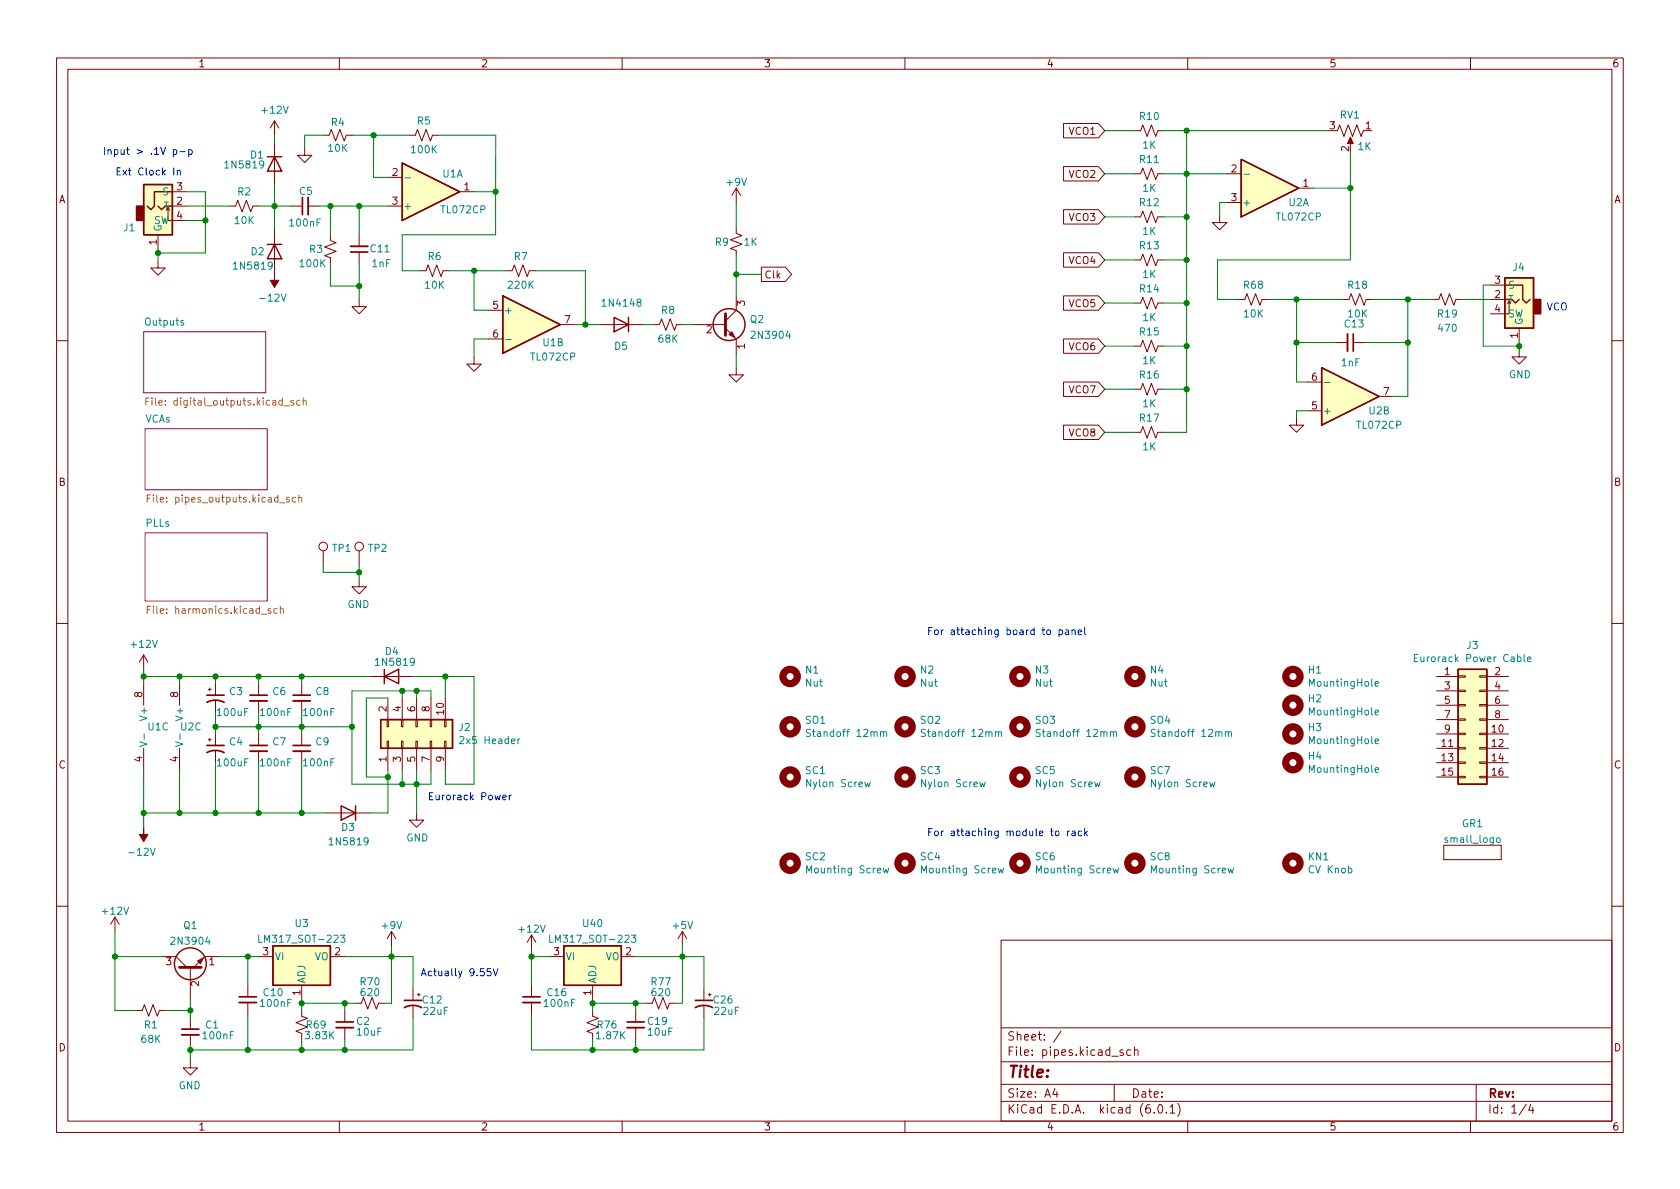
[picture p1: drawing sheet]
<svg xmlns="http://www.w3.org/2000/svg" width="297mm" height="210mm" viewBox="0 0 297 210" stroke-linecap="round" stroke-linejoin="round" font-family="sans-serif">
<g fill="none" stroke="#840000" stroke-width=".18">
<path d="M10 10.2h277v190.1h-277zM12 12.2h273v186.1h-273zM60 10.2v2M110 10.2v2M160 10.2v2M210 10.2v2M260 10.2v2M29.5 37.2l.2-.5v2.3h3.3M30.5 33.9h2.5M30.5 36.4h2.5M40.6 36.4h1.1l.3-1 .8 2.1 .8-2.1 .7 2.1 .4-1.1h1M48.5 21.4l-.7 1.2"/>
<path d="M48.5 21.4v2.5M48.5 25.2v7.6M48.5 21.4l.8 1.2M51.4 36.4h2.1M53.9 26.2v1.3h1.2l-1.2 1.2-1.3-1.2h1.3M54.5 36.4h2M57.2 23.9h1l.4-1 .7 2 .8-2 .8 2 .3-1h1.1M68.6 31.4h2.5M68.6 36.4h2.5M72.4 23.9h1l.4-1 .8 2 .7-2 .8 2 .4-1h1M81.3 33.9h2.5M130.2 33.3v2.5"/>
<path d="M130.2 33.3l-.8 1.2M130.2 33.3l.7 1.2M188 21.8h6.2l1.1 1.3-1.1 1.3h-6.2zM188 37.1h6.2l1.1 1.2-1.1 1.3h-6.2zM188 29.5h6.2l1.1 1.2-1.1 1.3h-6.2zM200.7 30.7h1l.4-1 .7 2 .8-2 .7 2 .4-1h1M200.7 23.1h1l.4-1 .7 2 .8-2 .7 2 .4-1h1M200.7 38.3h1l.4-1 .7 2.1 .8-2.1 .7 2.1 .4-1.1h1M215.6 38.1v1.3h1.3l-1.3 1.2-1.2-1.2h1.2M216.9 30.7h2.6M216.9 35.8h2.6M229.6 33.3h2.6"/>
<path d="M236.5 23.1l.4-1 .7 2 .8-2 .7 2 .8-2 .8 2 .3-1M238.8 24.6v1M27.9 46.1v1.3h1.3l-1.3 1.3-1.2-1.3h1.2M27.9 41.5v2.6M48.5 40.7v7.6M58.4 41.5v1l1 .4-2 .8 2 .7-2 .8 1 .4v1M63.5 53v1.2h1.3l-1.3 1.3-1.3-1.3h1.3M63.5 41.5v2.1M63.5 44.6v2M74.3 47.9h1l.4-1 .8 2 .7-2 .8 2 .4-1h1M86.4 54.9h2.5M86.4 59.9h2.5"/>
<path d="M89.5 47.9h1.1l.3-1 .8 2 .8-2 .7 2 .4-1h1M99.1 57.4h2.5M106 57.4h7.7M115.6 57.4h1l.4-1 .7 2 .8-2 .8 2 .3-1h1M122.6 57.4h5.7M128.3 58l1.9 1.9v2.6M130.2 40.3v1l1 .4-2 .7 2 .8-2 .7 1 .4v1M130.2 52.3v2.6l-1.9 1.9M134.6 47.2h4.3l1.1 1.3-1.1 1.3h-4.3zM188 59.9h6.2l1.1 1.3-1.1 1.3h-6.2zM188 52.3h6.2l1.1 1.3-1.1 1.3h-6.2zM188 44.7h6.2l1.1 1.3-1.1 1.2h-6.2z"/>
<path d="M200.7 53.6h1l.4-1 .7 2 .8-2 .7 2 .4-1h1M200.7 46h1l.4-1 .7 2 .8-2 .7 2 .4-1h1M219.1 53h1l.4-1.1 .7 2.1 .8-2.1 .8 2.1 .3-1h1.1M237.5 53h1l.4-1.1 .7 2.1 .8-2.1 .8 2.1 .4-1h1M253.4 53h1l.4-1.1 .7 2.1 .8-2.1 .7 2.1 .4-1h1M263.5 53h2.6M263.5 50.4h2.6M267.1 53.7l-.3-.5v2.3h-3.3M268.6 58v2.6M10 60.2h2M83.8 63.1v1.3h1.3l-1.3 1.3-1.3-1.3h1.3M130.2 65v1.3h1.2l-1.2 1.3-1.3-1.3h1.3"/>
<path d="M188 75.2h6.2l1.1 1.2-1.1 1.3h-6.2zM188 67.6h6.2l1.1 1.2-1.1 1.3h-6.2zM200.7 61.2h1l.4-1 .7 2 .8-2 .7 2 .4-1h1M200.7 76.4h1l.4-1 .7 2.1 .8-2.1 .7 2.1 .4-1.1h1M200.7 68.8h1l.4-1 .7 2 .8-2 .7 2 .4-1h1M229.2 73.9v1.3h1.3l-1.3 1.2-1.2-1.2h1.2M231.1 72.6h2.6M231.1 67.6h2.6M236.2 60.6h2.1M239.3 60.6h2M243.8 70.1h2.6M268.6 61.8v1.3h1.3l-1.3 1.3-1.3-1.3h1.3"/>
<path d="M285 60.2h2M57.1 97.4v2.5M63.5 97.4v2.5M10 110.2h2M25.4 115.8v2.6M25.4 115.8l-.8 1.3M25.4 115.8l.8 1.3M63.5 102.5v1.3h-1.3l1.3 1.2 1.3-1.2h-1.3M65.4 119.6h7.6M254 119.6h3.8M257.8 119.5h1.3v.3h-1.3zM261.6 119.5h1.3v.3h-1.3z"/>
<path d="M262.9 119.6h3.8M285 110.2h2M25.4 120.9v3.8M25.4 132.3v3.8M31.7 120.9v3.8M31.7 132.3v3.8M36.8 121.9h.5M36.8 130.8h.5M37.1 121.7v.5M37.1 130.6v.5M38.1 120.9v2M38.1 123.9v2.1"/>
<path d="M38.1 129.8v2M38.1 132.8v2.1M45.7 120.9v2M45.7 123.9v2.1M45.7 129.8v2M45.7 132.8v2.1M53.3 120.9v2M53.3 123.9v2.1M53.3 129.8v2M53.3 132.8v2.1M68.5 131.1h.2v1.2h-.2zM68.5 127.2h.2v1.3h-.2z"/>
<path d="M68.6 123.4v3.8M68.6 132.3v3.8M71 131.1h.2v1.2h-.2zM71 127.2h.2v1.3h-.2zM71.1 123.4v3.8M71.1 132.3v3.8M73.5 131.1h.3v1.2h-.3zM73.5 127.2h.3v1.3h-.3zM73.7 123.4v3.8M73.7 132.3v3.8M76.1 131.1h.2v1.2h-.2zM76.1 127.2h.2v1.3h-.2z"/>
<path d="M76.2 123.4v3.8M76.2 132.3v3.8M78.6 131.1h.3v1.2h-.3zM78.6 127.2h.3v1.3h-.3zM78.7 123.4v3.8M78.7 132.3v3.8M254 129.8h3.8M254 132.3h3.8M254 134.9h3.8M254 137.4h3.8M254 122.2h3.8M254 124.7h3.8"/>
<path d="M254 127.2h3.8M257.8 137.3h1.3v.2h-1.3zM257.8 134.7h1.3v.3h-1.3zM257.8 132.2h1.3v.3h-1.3zM257.8 129.7h1.3v.2h-1.3zM257.8 127.1h1.3v.3h-1.3zM257.8 124.6h1.3v.2h-1.3zM257.8 122h1.3v.3h-1.3zM261.6 137.3h1.3v.2h-1.3zM261.6 134.7h1.3v.3h-1.3zM261.6 132.2h1.3v.3h-1.3zM261.6 129.7h1.3v.2h-1.3z"/>
<path d="M261.6 127.1h1.3v.3h-1.3zM261.6 124.6h1.3v.2h-1.3zM261.6 122h1.3v.3h-1.3zM262.9 129.8h3.8M262.9 132.3h3.8M262.9 134.9h3.8M262.9 137.4h3.8M262.9 122.2h3.8M262.9 124.7h3.8M262.9 127.2h3.8M57.8 143.8h7.6M73.7 143.8v1.2h1.2l-1.2 1.3-1.3-1.3h1.3"/>
<path d="M255.3 149.5v2.5zM255.3 149.5h10.1zM255.3 152h10.1zM265.4 149.5v2.5zM10 160.2h2M20.3 162.2l-.7 1.2M20.3 162.2v2.5M20.3 162.2l.8 1.2M24.1 178.7h1l.4-1 .8 2 .8-2 .7 2 .4-1h1M28.6 169.2h2.5l1.9 1.9M33.7 171.1v5.7M33.7 180v2"/>
<path d="M38.7 169.2h-2.5l-1.9 1.9M43.8 174.2v2.1M43.8 177.3v2M45.7 169.2h2.6M53.3 178.7v1l1.1 .4-2.1 .7 2.1 .8-2.1 .8 1 .3v1.1M53.3 174.2v2.6M58.4 169.2h2.6M61 178.7v2M62.9 177.4h1l.4-1 .7 2 .8-2 .7 2 .4-1h1M69.2 164.7l-.7 1.3M69.2 164.7v2.6M69.2 164.7l.8 1.3"/>
<path d="M73 174.9v2M73 177.9v2.1M73.8 175.9h.5M74 175.6v.5M94 165.3l-.8 1.3M94 165.3v2.6M94 174.2v2.1M94 177.3v2M94 165.3l.7 1.3M97.2 169.2h2.5M104.8 178.7v1l1 .4-2 .7 2 .8-2 .8 1 .3v1.1M104.8 174.2v2.6"/>
<path d="M109.9 169.2h2.5M112.4 178.7v2M114.3 177.4h1l.4-1 .8 2 .7-2 .8 2 .4-1h1M120.6 164.7l-.7 1.3M120.6 164.7v2.6M120.6 164.7l.8 1.3M124.5 174.9v2M124.5 177.9v2.1M125.2 175.9h.5M125.5 175.6v.5M177 166.3h108v32h-108zM285 160.2h2"/>
<path d="M33.7 187.6v1.2h-1.3l1.3 1.3 1.2-1.3h-1.2M33.7 183v2M60 198.3v2M61 181.7v2.1M110 198.3v2M112.4 181.7v2.1M160 198.3v2M177 194.8h108M177 191.8h108M177 187.8h108M177 181.8h108M186.5 192.5l-.4 1h1"/>
<path d="M186.9 193v1M187.6 182.4l-1.3 1.9M197 191.8v3M198.6 185.7l-.4-.1-.2 .2 .1 .3 .5 .1v.4h-.6M199.9 185.7l-.4-.1-.3 .3v.4l.2 .3h.5M200.6 185.8l.2-.2 .3 .1 .1 .9M200.6 185.1v1.5M204.1 196.7v.1M204.9 195.4l.2-.1a.81 .81 0 0 1 .6 .7 .81 .81 0 0 1-.3 .8h-.2a.81 .81 0 0 1-.6-.6 .81 .81 0 0 1 .3-.8zM206.2 196.7v.1M206.9 195.8l.4-.5v1.5M206.9 196.8h.8"/>
<path d="M208.2 195.1a1.72 1.72 0 0 1 0 2.3M210 198.3v2M260 198.3v2M261 191.8v6.5M269.9 195.3l-1.3 1.9M270.6 195.3l-.3 1h.9M271 195.8v1"/>
<circle cx="57.1" cy="96.6" r=".76"/>
<circle cx="63.5" cy="96.6" r=".76"/>
</g>
<g fill="#fff" stroke="#fff" stroke-width=".18">
<path d="M25.7 94.2h21.5v12.1h-21.5z"/>
<path d="M25.7 75.8h21.5v10.8h-21.5z"/>
<path d="M25.4 58.7h21.6v10.8h-21.6z"/>
</g>
<path d="M25.4 58.7h21.6v10.8h-21.6zM25.7 75.8h21.5v10.8h-21.5zM25.7 94.2h21.5v12.1h-21.5z" fill="none" stroke="#840084" stroke-width=".18"/>
<g fill="none" stroke="#848400" stroke-width=".18">
<path d="M25.8 71h.4M26.4 70.4h-.6v1.2M50.2 71.8h1M51.9 70.9l-.3-.1-.2 .2 .1 .2 .4 .1v.3h-.5M53.1 70.9l-.4-.1-.2 .2 .1 .6h.5M53.6 70.9l.2-.1 .3 .1v.7M53.6 70.4v1.2M26 88.1h.5M26.6 87.5h-.6v1.3M51.1 88l-.3-.1-.2 .2 .1 .2 .4 .1v.3h-.5M52.3 88l-.4-.1-.2 .3 .1 .5h.5M52.8 88.1l.2-.2 .3 .1 .1 .8"/>
<path d="M52.8 87.5v1.3M26 107.8h.5M26.6 107.2h-.6v1.3M47.9 107.7l-.3-.1-.2 .2v.2l.5 .1v.3h-.5M49 107.7l-.3-.1-.3 .3 .1 .5h.5M49.6 107.7l.1-.1 .3 .1 .1 .8M49.6 107.2v1.3"/>
</g>
<g fill="none" stroke="#008484" stroke-width=".18">
<path d="M71.6 31.5h1M220 30.8h.9M32.4 56.7h-.3l-.1 .1v.2l.4 .1v.3h-.4M89.4 60h1M234.2 67.6h1M250.1 116.3h.4M250.7 115.7h-.6v1.3h.6M269.5 115.7v1.1l.2 .2M270.1 116.6l.6-.1-.1-.3h-.3l-.2 .1v.6h.5M24.7 131.2l1.3 .4-1.3 .4M25.5 129.8v.9M31.1 131.2l1.2 .4-1.2 .4"/>
<path d="M31.8 129.8v.9M81.3 130.4l.5-.2 .2 .4-.8 .9h.8M91.9 130.7l-.3 .2M143.3 129h-.5l-.2 .1v.3l.6 .3 .1 .3-.3 .2h-.4M152.9 138.3l.2 .8 .3-.6 .2 .6 .3-.8M155.7 129.5l.2-.1h.3v.8M156.2 129.6l.2-.2h.3l.1 .8M163.6 129h-.5l-.2 .1v.3l.6 .3 .1 .3-.2 .2h-.5M173.2 138.3l.3 .8 .2-.6 .2 .6 .3-.8M176 129.5l.2-.1h.3v.8M176.5 129.6l.2-.2h.3l.1 .8M183.9 129h-.5l-.1 .1v.3l.5 .3 .1 .3-.2 .2h-.5"/>
<path d="M193.5 138.3l.3 .8 .2-.6 .3 .6 .2-.8M196.3 129.5l.2-.1h.3l.1 .8M196.9 129.6l.2-.2h.3v.8M204.2 129h-.4l-.2 .1v.3l.5 .3 .1 .3-.2 .2h-.5M213.9 138.3l.2 .8 .2-.6 .3 .6 .2-.8M216.6 129.5l.2-.1h.3l.1 .8M217.2 129.6l.2-.2h.3v.8M243.1 136.2l.6-.2v-.2l-.4-.1-.2 .2 .1 .6h.5M243.1 131.1l.6-.1v-.3h-.4l-.2 .1 .1 .6h.5M243.1 126l.6-.1v-.3h-.4l-.2 .2 .1 .6h.5M243.1 120.9l.6-.1v-.2l-.4-.1-.2 .2 .1 .6h.5M156.2 153.5l.2 .9 .3-.6 .2 .6 .2-.9"/>
<path d="M176.5 153.5l.2 .9 .3-.6 .2 .6 .3-.9M196.8 153.5l.3 .9 .2-.6 .2 .6 .3-.9M217.1 153.5l.3 .9 .2-.6 .3 .6 .2-.9M264.6 148.3l.2-.2 .4 .2v.4l-.1 .2-.3 .1-.2-.1zM45.8 165.4v1.2h.6M60.2 165.4h.8l-.4 .5 .3 .1v.5l-.2 .1-.5-.1M97.2 165.4v1.2h.6M111.6 165.4h.8l-.4 .5 .4 .1v.5l-.2 .1-.6-.1"/>
</g>
<g fill="#840000" stroke="#840000" stroke-width=".18">
<path d="M48.5 48.3v1.3h.8l-.8 1.2-.7-1.2h.7z"/>
<path d="M128.9 59.2l.5-.5 .5 1z"/>
<path d="M25.4 146.3v1.3h.8l-.8 1.2-.8-1.2h.8z"/>
<path d="M238.8 24.3l.5 1.1h-1z"/>
<path d="M34.9 169.9l1-.5-.5 1z"/>
</g>
<g fill="#ffffc2" stroke="#ffffc2" stroke-width=".18">
<path d="M88.9 52.3l10.2 5.1-10.2 5.1z"/>
<path d="M71.1 28.8l10.2 5.1-10.2 5.1z"/>
<path d="M266.1 49.1h5v8.9h-5z"/>
<path d="M233.7 65l10.1 5.1-10.1 5.1z"/>
<path d="M257.8 118.4h5.1v20.3h-5.1z"/>
<path d="M99.7 167.3h10.2v6.9h-10.2z"/>
<path d="M219.5 28.2l10.1 5.1-10.1 5z"/>
<path d="M67.3 127.2h12.7v5.1h-12.7z"/>
<path d="M25.4 32.6h5.1v8.9h-5.1z"/>
<path d="M48.3 167.3h10.1v6.9h-10.1z"/>
</g>
<g fill="none" stroke="#840000" stroke-width=".25">
<path d="M25.4 32.6h5.1v8.9h-5.1zM27.9 36.4l.7 .7 .6-.7h1.3M30.5 33.9h-3.2v2.5l-.6 .7-.7-.7M47.3 27.7h2.5M48.5 27.7l1.3 2.6h-2.5zM71.1 28.8l10.2 5.1-10.2 5.1zM219.5 28.2l10.1 5.1-10.1 5zM47.3 43.2h2.5M48.5 43.2l1.3 2.6h-2.5zM88.9 52.3l10.2 5.1-10.2 5.1zM108.6 56.1l2.5 1.3-2.5 1.3zM111.1 56.1v2.6"/>
<path d="M266.1 49.1h5v8.9h-5zM266.1 53h1.2l.7 .6 .6-.6M266.1 50.4h3.1v2.6l.7 .6 .6-.6M233.7 65l10.1 5.1-10.1 5.1zM67.9 119.6l2.6-1.2v2.5zM67.9 118.4v2.5M257.8 118.4h5.1v20.3h-5.1zM67.3 127.2h12.7v5.1h-12.7zM60.3 142.5l2.6 1.3-2.6 1.2zM62.9 142.5v2.5M48.3 167.3h10.1v6.9h-10.1zM99.7 167.3h10.2v6.9h-10.2z"/>
<circle cx="128.9" cy="57.4" r="2.82"/>
<circle cx="33.7" cy="170.4" r="2.82"/>
</g>
<path d="M54.5 34.9v3.1M62 43.6h3M238.3 59v3.1M44.2 123.9h3M44.2 132.8h3M51.8 123.9h3.1M51.8 132.8h3.1M42.3 177.3h3M92.5 177.3h3M32.1 183h3.1M59.4 181.7h3.1M110.9 181.7h3" fill="none" stroke="#840000" stroke-width=".33"/>
<g fill="none" stroke="#840000" stroke-width=".3">
<path d="M53.5 34.9v3.1M62 44.6h3M239.3 59v3.1M36.6 122.9h3M36.6 131.8h3M36.6 124.2a3.2 3.2 0 0 1 3 0M36.6 133.1a3.2 3.2 0 0 1 3 0M44.2 122.9h3M44.2 131.8h3M51.8 122.9h3.1M51.8 131.8h3.1M42.3 176.3h3"/>
<path d="M71.5 176.9h3M71.5 178.2a3.2 3.2 0 0 1 3 0M92.5 176.3h3M122.9 176.9h3.1M122.9 178.2a3.2 3.2 0 0 1 3.1 0M32.1 182h3.1M59.4 180.7h3.1M110.9 180.7h3"/>
</g>
<g fill="none" stroke="#840000" stroke-width="1.3">
<circle cx="139.7" cy="119.6" r="1.27"/>
<circle cx="160" cy="119.6" r="1.27"/>
<circle cx="180.3" cy="119.6" r="1.27"/>
<circle cx="200.7" cy="119.6" r="1.27"/>
<circle cx="228.6" cy="119.6" r="1.27"/>
<circle cx="139.7" cy="137.4" r="1.27"/>
<circle cx="139.7" cy="128.5" r="1.27"/>
<circle cx="160" cy="128.5" r="1.27"/>
<circle cx="160" cy="137.4" r="1.27"/>
<circle cx="180.3" cy="128.5" r="1.27"/>
<circle cx="180.3" cy="137.4" r="1.27"/>
<circle cx="200.7" cy="137.4" r="1.27"/>
<circle cx="200.7" cy="128.5" r="1.27"/>
<circle cx="228.6" cy="124.7" r="1.27"/>
<circle cx="228.6" cy="129.8" r="1.27"/>
<circle cx="228.6" cy="134.9" r="1.27"/>
<circle cx="139.7" cy="152.6" r="1.27"/>
<circle cx="160" cy="152.6" r="1.27"/>
<circle cx="180.3" cy="152.6" r="1.27"/>
<circle cx="200.7" cy="152.6" r="1.27"/>
<circle cx="228.6" cy="152.6" r="1.27"/>
</g>
<g fill="#840000" stroke="#840000" stroke-width=".25">
<path d="M271.1 53h1.3v2.5h-1.3z"/>
<path d="M24.1 36.4h1.3v2.6h-1.3z"/>
</g>
<path d="M128.3 55.5v3.8M31.7 171.1h3.9" fill="none" stroke="#840000" stroke-width=".51"/>
<g fill="none" stroke="#0000c2" stroke-width=".18">
<path d="M30.7 26.5h.3l.3 .2-.2 .6h-.4M30.7 26.5v1.2M30.7 29.7v1.3M31.3 30.2l.2-.1 .3 .1 .1 .8M31.3 30.1v.9M31.8 26.8h1M33.4 26.5h.3l.3 .2-.1 .6h-.5M33.4 26.5v1.2M187.3 111.4h.3l.3 .2-.2 .6h-.4M187.3 111.4v1.3M188.4 111.4h.5v.8M188.9 111.7h-.4l-.2 .2 .2 .3h.4"/>
<path d="M189.5 111.5l.2-.1h.3l.1 .8M189.5 111.4v.8M190.6 111.8l.6-.1v-.3h-.4l-.2 .2 .1 .6h.5M191.8 111v1.1l.2 .1M88.9 141l.6-.1-.1-.2-.3-.1-.2 .2v.6h.5M90 140.6v.8M90.4 140.6l-.4 .2M186.7 147l.3-.1 .3 .3v.4l-.3 .2-.3-.1-.1-.1zM188.8 146.9v.9M189.1 146.9l-.3 .3M189.5 147h.5l.1 .8M190.1 147.2l-.4 .1-.2 .2 .2 .3 .4-.1"/>
<path d="M191.2 147l-.3-.1-.3 .3 .2 .5h.4M191.8 146.5v1.3M191.9 147.3l.4 .5M192.3 146.9l-.5 .5M86.8 171.3h-.6l-.1 .6 .2-.1h.4l.1 .2v.4l-.2 .2-.5-.2M87.2 171.3l.4 1.3 .4-1.3"/>
</g>
<g fill="none" stroke="#008400" stroke-width=".18">
<path d="M33 36.4h7.6M33 33.9h3.3v10.8h-8.4M33 39h3.3M45.7 36.4h5.7M48.5 23.9v1.3M48.5 32.8v7.9M56.5 36.4h12.1M57.2 23.9h-3.3v2.3M58.4 36.4v5.1M62.3 23.9h10.1M63.5 36.4v5.1M66.1 23.9l-.1 7.5h2.6"/>
<path d="M77.5 23.9h10.2l-.1 10M83.8 33.9h3.8M87.6 33.9v7.6h-16.5v6.4h3.2M130.2 35.8v4.5M195.3 23.1h5.4M195.3 30.7h5.4M195.3 38.3h5.4M205.7 23.1h29.2M205.7 30.7h11.2M205.7 38.3h4.1M209.8 23.1v53.3h-4.1M216.9 35.8h-1.3v2.3"/>
<path d="M232.2 33.3h6.6M238.8 26.9v19.1h-23.5v7h3.8M27.9 44.1v2M58.4 46.6v4h5.1M63.5 46.6v6.4M79.4 47.9h10.1M83.8 47.9v7h2.6M86.4 59.9h-2.6v3.2M94.6 47.9h8.9v9.5M101.6 57.4h4.4M113.7 57.4h1.9M120.6 57.4h2"/>
<path d="M130.2 48.5h4.4M130.2 45.3v7M195.3 46h5.4M195.3 53.6h5.4M205.7 46h4.1M205.7 53.6h4.1M224.2 53h13.3M229.2 53v14.6h1.9M242.6 53h10.8M248.9 53v17.1h-2.5M258.4 53h5.1M263.5 50.4h-1.2v10.8h6.3"/>
<path d="M130.2 62.5v2.5M195.3 61.2h5.4M195.3 68.8h5.4M195.3 76.4h5.4M205.7 61.2h4.1M205.7 68.8h4.1M229.2 60.6h7M231.1 72.6h-1.9v1.3M241.3 60.6h7.6M268.6 60.6v1.2M57.1 99.9v1.3h6.4M63.5 99.9v2.6"/>
<path d="M25.4 119.6h40M25.4 118.4v2.5M31.7 119.6v1.3M38.1 119.6v1.3M45.7 119.6v1.3M53.3 119.6v1.3M73 119.6h10.8v19.1h-5.1v-2.6M78.7 119.6v3.8M25.4 136.1v10.2M31.7 136.1v7.7M38.1 128.5h24.1M38.1 126v3.8"/>
<path d="M38.1 134.9v8.9M45.7 126v3.8M45.7 134.9v8.9M53.3 126v3.8M53.3 134.9v8.9M68.6 136.1v7.7h-3.2M68.6 123.4h-3.8v14h3.8M71.1 122.2v1.2M71.1 136.1v2.6M73.7 122.2v1.2M73.7 136.1v7.7M76.2 123.4v-1.2h-14v16.5h14v-2.6"/>
<path d="M25.4 143.8h32.4M20.3 169.2h8.3M20.3 164.7v14h3.8M29.2 178.7h4.5M33.7 176.8v3.2M38.7 169.2h7M43.8 169.2v5M43.8 179.3v6.4M53.3 177.4h9.6M53.3 176.8v1.9M61 169.2h12v5.7M61 177.4v1.3"/>
<path d="M69.2 167.3v10.1h-1.3M73 180v5.7h-39.3M94 169.2h3.2M94 167.9v6.3M94 179.3v6.4h30.5v-5.7M104.8 177.4h9.5M104.8 176.8v1.9M112.4 169.2h12.1v5.7M112.4 177.4v1.3M120.6 167.3v10.1h-1.2M33.7 185v2.6M53.3 183.8v1.9"/>
<path d="M61 183.8v1.9M104.8 183.8v1.9M112.4 183.8v1.9"/>
</g>
<g fill="#008400" stroke="#008400" stroke-width=".18">
<circle cx="238.8" cy="33.3" r=".46"/>
<circle cx="248.9" cy="60.6" r=".46"/>
<circle cx="229.2" cy="60.6" r=".46"/>
<circle cx="229.2" cy="53" r=".46"/>
<circle cx="268.6" cy="61.2" r=".46"/>
<circle cx="248.9" cy="53" r=".46"/>
<circle cx="94" cy="169.2" r=".46"/>
<circle cx="69.2" cy="169.2" r=".46"/>
<circle cx="104.8" cy="185.7" r=".46"/>
<circle cx="61" cy="177.4" r=".46"/>
<circle cx="104.8" cy="177.4" r=".46"/>
<circle cx="61" cy="185.7" r=".46"/>
<circle cx="209.8" cy="23.1" r=".46"/>
<circle cx="209.8" cy="61.2" r=".46"/>
<circle cx="209.8" cy="53.6" r=".46"/>
<circle cx="209.8" cy="46" r=".46"/>
<circle cx="209.8" cy="30.7" r=".46"/>
<circle cx="209.8" cy="38.3" r=".46"/>
<circle cx="83.8" cy="47.9" r=".46"/>
<circle cx="209.8" cy="68.8" r=".46"/>
<circle cx="87.6" cy="33.9" r=".46"/>
<circle cx="130.2" cy="48.5" r=".46"/>
<circle cx="103.5" cy="57.4" r=".46"/>
<circle cx="63.5" cy="101.2" r=".46"/>
<circle cx="112.4" cy="185.7" r=".46"/>
<circle cx="112.4" cy="177.4" r=".46"/>
<circle cx="120.6" cy="169.2" r=".46"/>
<circle cx="38.1" cy="119.6" r=".46"/>
<circle cx="31.7" cy="119.6" r=".46"/>
<circle cx="25.4" cy="119.6" r=".46"/>
<circle cx="53.3" cy="119.6" r=".46"/>
<circle cx="53.3" cy="128.5" r=".46"/>
<circle cx="45.7" cy="128.5" r=".46"/>
<circle cx="38.1" cy="128.5" r=".46"/>
<circle cx="45.7" cy="119.6" r=".46"/>
<circle cx="45.7" cy="143.8" r=".46"/>
<circle cx="31.7" cy="143.8" r=".46"/>
<circle cx="38.1" cy="143.8" r=".46"/>
<circle cx="53.3" cy="143.8" r=".46"/>
<circle cx="68.6" cy="137.4" r=".46"/>
<circle cx="25.4" cy="143.8" r=".46"/>
<circle cx="66.1" cy="23.9" r=".46"/>
<circle cx="63.5" cy="50.6" r=".46"/>
<circle cx="58.4" cy="36.4" r=".46"/>
<circle cx="43.8" cy="185.7" r=".46"/>
<circle cx="53.3" cy="185.7" r=".46"/>
<circle cx="33.7" cy="185.7" r=".46"/>
<circle cx="33.7" cy="178.7" r=".46"/>
<circle cx="43.8" cy="169.2" r=".46"/>
<circle cx="20.3" cy="169.2" r=".46"/>
<circle cx="53.3" cy="177.4" r=".46"/>
<circle cx="63.5" cy="36.4" r=".46"/>
<circle cx="36.3" cy="39" r=".46"/>
<circle cx="48.5" cy="36.4" r=".46"/>
<circle cx="27.9" cy="44.7" r=".46"/>
<circle cx="73.7" cy="138.7" r=".46"/>
<circle cx="71.1" cy="138.7" r=".46"/>
<circle cx="71.1" cy="122.2" r=".46"/>
<circle cx="73.7" cy="122.2" r=".46"/>
<circle cx="78.7" cy="119.6" r=".46"/>
<circle cx="62.2" cy="128.5" r=".46"/>
</g>
<text font-size="2.8" fill="#840000" x="178" y="190.6">Title:</text>
<g font-size="2.1" fill="#840000">
<text x="178" y="184">Sheet: /</text>
<text x="178" y="186.7">File: pipes.kicad_sch</text>
<text x="178" y="196.9">KiCad E.D.A. kicad (6.0.1)</text>
<text x="178" y="194.1">Size: A4</text>
<text x="200" y="194.1">Date:</text>
<text x="263" y="194.1">Rev:</text>
<text x="263" y="196.9">Id: 1/4</text>
</g>
<g font-size="1.8" fill="#840000">
<text x="35" y="11.9">1</text>
<text x="85" y="11.9">2</text>
<text x="135" y="11.9">3</text>
<text x="185" y="11.9">4</text>
<text x="235" y="11.9">5</text>
<text x="285" y="11.9">6</text>
<text x="189.1" y="23.8">VCO1</text>
<text x="235.1" y="22.9">3</text>
<text x="241.4" y="22.9">1</text>
<text x="238.5" y="26.8" transform="rotate(-90 238.5 26.8)">2</text>
<text x="10.3" y="35.9">A</text>
<text x="31.3" y="33.6">3</text>
<text x="69.4" y="31.1">2</text>
<text x="82.1" y="33.6">1</text>
<text x="189.1" y="31.5">VCO2</text>
<text x="217.7" y="30.5">2</text>
<text x="217.7" y="35.6">3</text>
<text x="230.4" y="33">1</text>
<text x="285.3" y="35.9">A</text>
<text x="31.3" y="36.2">2</text>
<text x="31.3" y="38.7">4</text>
<text x="69.4" y="36.2">3</text>
<text x="189.1" y="39.1">VCO3</text>
<text x="27.7" y="43.3" transform="rotate(-90 27.7 43.3)">1</text>
<text x="189.1" y="46.7">VCO4</text>
<text x="135.1" y="49.2">Clk</text>
<text x="264.3" y="52.7">2</text>
<text x="264.3" y="50.2">3</text>
<text x="87.1" y="54.6">5</text>
<text x="87.1" y="59.7">6</text>
<text x="99.8" y="57.1">7</text>
<text x="124.9" y="58.9">2</text>
<text x="131.7" y="54.1" transform="rotate(-90 131.7 54.1)">3</text>
<text x="189.1" y="54.3">VCO5</text>
<text x="264.3" y="55.2">4</text>
<text x="268.4" y="59.8" transform="rotate(-90 268.4 59.8)">1</text>
<text x="131.7" y="61.7" transform="rotate(-90 131.7 61.7)">1</text>
<text x="189.1" y="61.9">VCO6</text>
<text x="189.1" y="69.6">VCO7</text>
<text x="231.9" y="67.3">6</text>
<text x="244.6" y="69.8">7</text>
<text x="189.1" y="77.2">VCO8</text>
<text x="231.9" y="72.4">5</text>
<text x="10.3" y="85.9">B</text>
<text x="285.3" y="85.9">B</text>
<text x="255.4" y="119.4">1</text>
<text x="264.3" y="119.4">2</text>
<text x="25.1" y="123.3" transform="rotate(-90 25.1 123.3)">8</text>
<text x="31.5" y="123.3" transform="rotate(-90 31.5 123.3)">8</text>
<text x="68.3" y="125.8" transform="rotate(-90 68.3 125.8)">2</text>
<text x="70.9" y="125.8" transform="rotate(-90 70.9 125.8)">4</text>
<text x="73.4" y="125.8" transform="rotate(-90 73.4 125.8)">6</text>
<text x="75.9" y="125.8" transform="rotate(-90 75.9 125.8)">8</text>
<text x="255.4" y="121.9">3</text>
<text x="255.4" y="124.5">5</text>
<text x="264.3" y="121.9">4</text>
<text x="264.3" y="124.5">6</text>
<text x="78.5" y="126.3" transform="rotate(-90 78.5 126.3)">10</text>
<text x="255.4" y="127">7</text>
<text x="255.4" y="129.5">9</text>
<text x="263.8" y="129.5">10</text>
<text x="264.3" y="127">8</text>
<text x="10.3" y="135.9">C</text>
<text x="25.1" y="134.7" transform="rotate(-90 25.1 134.7)">4</text>
<text x="31.5" y="134.7" transform="rotate(-90 31.5 134.7)">4</text>
<text x="68.3" y="134.7" transform="rotate(-90 68.3 134.7)">1</text>
<text x="70.9" y="134.7" transform="rotate(-90 70.9 134.7)">3</text>
<text x="73.4" y="134.7" transform="rotate(-90 73.4 134.7)">5</text>
<text x="75.9" y="134.7" transform="rotate(-90 75.9 134.7)">7</text>
<text x="78.5" y="134.7" transform="rotate(-90 78.5 134.7)">9</text>
<text x="254.9" y="132.1">11</text>
<text x="254.9" y="134.6">13</text>
<text x="254.9" y="137.2">15</text>
<text x="263.8" y="132.1">12</text>
<text x="263.8" y="134.6">14</text>
<text x="263.8" y="137.2">16</text>
<text x="285.3" y="135.9">C</text>
<text x="29.4" y="170.7">3</text>
<text x="37" y="170.7">1</text>
<text x="46.5" y="168.9">3</text>
<text x="59.2" y="168.9">2</text>
<text x="97.9" y="168.9">3</text>
<text x="110.6" y="168.9">2</text>
<text x="35.2" y="174.4" transform="rotate(-90 35.2 174.4)">2</text>
<text x="53.1" y="176" transform="rotate(-90 53.1 176)">1</text>
<text x="104.5" y="176" transform="rotate(-90 104.5 176)">1</text>
<text x="10.3" y="185.9">D</text>
<text x="285.3" y="185.9">D</text>
<text x="35" y="199.9">1</text>
<text x="85" y="199.9">2</text>
<text x="135" y="199.9">3</text>
<text x="185" y="199.9">4</text>
<text x="235" y="199.9">5</text>
<text x="285" y="199.9">6</text>
</g>
<g font-size="1.8" fill="#008484">
<text x="46.4" y="20.1">+12V</text>
<text x="58.6" y="22.3">R4</text>
<text x="73.8" y="22">R5</text>
<text x="201.6" y="21.2">R10</text>
<text x="237" y="20.9">RV1</text>
<text x="40.1" y="29.8">1N5819</text>
<text x="44.3" y="28">D1</text>
<text x="58.1" y="26.8">10K</text>
<text x="72.8" y="27.1">100K</text>
<text x="201.6" y="28.8">R11</text>
<text x="202.1" y="26.3">1K</text>
<text x="240.1" y="26.5">1K</text>
<text x="28.8" y="34.5">S</text>
<text x="42" y="34.5">R2</text>
<text x="52.9" y="34.5">C5</text>
<text x="78.2" y="31.4">U1A</text>
<text x="128.6" y="32.8">+9V</text>
<text x="202.1" y="33.9">1K</text>
<text x="21.9" y="40.9">J1</text>
<text x="27.1" y="39.6">SW</text>
<text x="28.6" y="41" transform="rotate(-90 28.6 41)">G</text>
<text x="28.9" y="37.1">T</text>
<text x="41.6" y="39.6">10K</text>
<text x="51.4" y="40">100nF</text>
<text x="71.2" y="37.1">+</text>
<text x="78.1" y="37.7">TL072CP</text>
<text x="201.6" y="36.4">R12</text>
<text x="202.1" y="41.5">1K</text>
<text x="219.6" y="36.4">+</text>
<text x="225.8" y="39">TL072CP</text>
<text x="227.8" y="36.4">U2A</text>
<text x="41.6" y="47.7">1N5819</text>
<text x="44.4" y="45.1">D2</text>
<text x="53.1" y="47.2">100K</text>
<text x="54.7" y="44.7">R3</text>
<text x="65.6" y="44.6">C11</text>
<text x="65.8" y="47.2">1nF</text>
<text x="75.7" y="46">R6</text>
<text x="90.9" y="46">R7</text>
<text x="126.5" y="43.4">R9</text>
<text x="131.6" y="43.4">1K</text>
<text x="201.6" y="44.1">R13</text>
<text x="267.5" y="47.9">J4</text>
<text x="46.3" y="53.3">-12V</text>
<text x="75.2" y="51">10K</text>
<text x="90" y="51">220K</text>
<text x="201.6" y="51.7">R14</text>
<text x="202.1" y="49.1">1K</text>
<text x="220" y="51">R68</text>
<text x="238.4" y="51">R18</text>
<text x="266.6" y="53.6">T</text>
<text x="266.6" y="51">S</text>
<text x="25.7" y="57.6">Outputs</text>
<text x="89" y="55.5">+</text>
<text x="106.8" y="54.2">1N4148</text>
<text x="117" y="55.5">R8</text>
<text x="132.7" y="57.1">Q2</text>
<text x="133.2" y="59.9">2N3904</text>
<text x="201.6" y="59.3">R15</text>
<text x="202.1" y="56.8">1K</text>
<text x="220" y="56.1">10K</text>
<text x="237.8" y="57.9">C13</text>
<text x="238.4" y="56.1">10K</text>
<text x="254.3" y="56.1">R19</text>
<text x="254.4" y="58.7">470</text>
<text x="266.6" y="56.1">SW</text>
<text x="269.2" y="57.5" transform="rotate(-90 269.2 57.5)">G</text>
<text x="94" y="63.7">TL072CP</text>
<text x="96" y="61.2">U1B</text>
<text x="108.7" y="61.8">D5</text>
<text x="116.5" y="60.6">68K</text>
<text x="202.1" y="64.4">1K</text>
<text x="237.2" y="64.8">1nF</text>
<text x="201.6" y="66.9">R16</text>
<text x="266.8" y="66.9">GND</text>
<text x="25.6" y="74.7">VCAs</text>
<text x="201.6" y="74.5">R17</text>
<text x="202.1" y="72">1K</text>
<text x="233.8" y="73.3">+</text>
<text x="240.1" y="75.8">TL072CP</text>
<text x="242.1" y="73.3">U2B</text>
<text x="202.1" y="79.6">1K</text>
<text x="25.7" y="93.1">PLLs</text>
<text x="58.8" y="97.6">TP1</text>
<text x="65.2" y="97.6">TP2</text>
<text x="61.4" y="107.5">GND</text>
<text x="23.3" y="114.5">+12V</text>
<text x="66.7" y="117.7">1N5819</text>
<text x="68.1" y="115.8">D4</text>
<text x="142.5" y="119.1">N1</text>
<text x="162.8" y="119.1">N2</text>
<text x="183.1" y="119.1">N3</text>
<text x="203.4" y="119.1">N4</text>
<text x="231.4" y="119.1">H1</text>
<text x="251" y="117.1">Eurorack Power Cable</text>
<text x="259.4" y="114.8">J3</text>
<text x="40.6" y="122.9">C3</text>
<text x="48.2" y="122.9">C6</text>
<text x="55.9" y="122.9">C8</text>
<text x="142.4" y="121.4">Nut</text>
<text x="162.8" y="121.4">Nut</text>
<text x="183.1" y="121.4">Nut</text>
<text x="203.4" y="121.4">Nut</text>
<text x="231.4" y="124.2">H2</text>
<text x="231.7" y="121.4">MountingHole</text>
<text x="26" y="127" transform="rotate(-90 26 127)">V+</text>
<text x="26.2" y="129.2">U1C</text>
<text x="32" y="129.2">U2C</text>
<text x="32.4" y="127" transform="rotate(-90 32.4 127)">V+</text>
<text x="38.6" y="126.6">100uF</text>
<text x="40.6" y="131.8">C4</text>
<text x="46.2" y="126.6">100nF</text>
<text x="48.2" y="131.8">C7</text>
<text x="53.8" y="126.6">100nF</text>
<text x="55.9" y="131.8">C9</text>
<text x="81.2" y="129.3">J2</text>
<text x="81.8" y="131.6">2x5 Header</text>
<text x="142.4" y="128">SO1</text>
<text x="143.3" y="130.3">Standoff 12mm</text>
<text x="162.7" y="128">SO2</text>
<text x="163.6" y="130.3">Standoff 12mm</text>
<text x="183.1" y="128">SO3</text>
<text x="183.9" y="130.3">Standoff 12mm</text>
<text x="203.4" y="128">SO4</text>
<text x="204.3" y="130.3">Standoff 12mm</text>
<text x="231.4" y="129.3">H3</text>
<text x="231.7" y="131.6">MountingHole</text>
<text x="231.7" y="126.5">MountingHole</text>
<text x="38.6" y="135.5">100uF</text>
<text x="46.2" y="135.5">100nF</text>
<text x="53.8" y="135.5">100nF</text>
<text x="142.4" y="136.9">SC1</text>
<text x="162.8" y="136.9">SC3</text>
<text x="183.1" y="136.9">SC5</text>
<text x="203.4" y="136.9">SC7</text>
<text x="231.4" y="134.3">H4</text>
<text x="231.7" y="136.6">MountingHole</text>
<text x="142.9" y="139.2">Nylon Screw</text>
<text x="163.2" y="139.2">Nylon Screw</text>
<text x="183.5" y="139.2">Nylon Screw</text>
<text x="203.8" y="139.2">Nylon Screw</text>
<text x="58.5" y="149.5">1N5819</text>
<text x="60.4" y="146.9">D3</text>
<text x="71.8" y="148.8">GND</text>
<text x="255.7" y="149">small_logo</text>
<text x="258.5" y="146.3">GR1</text>
<text x="23.2" y="151.3">-12V</text>
<text x="142.4" y="152.1">SC2</text>
<text x="143" y="154.4">Mounting Screw</text>
<text x="162.8" y="152.1">SC4</text>
<text x="163.3" y="154.4">Mounting Screw</text>
<text x="183.1" y="152.1">SC6</text>
<text x="183.6" y="154.4">Mounting Screw</text>
<text x="203.4" y="152.1">SC8</text>
<text x="203.9" y="154.4">Mounting Screw</text>
<text x="231.4" y="152.1">KN1</text>
<text x="231.5" y="154.4">CV Knob</text>
<text x="18.2" y="161.7">+12V</text>
<text x="30.6" y="167.1">2N3904</text>
<text x="32.5" y="164.3">Q1</text>
<text x="46.5" y="166.7">LM317_SOT-223</text>
<text x="52.2" y="163.9">U3</text>
<text x="67.6" y="164.3">+9V</text>
<text x="91.9" y="164.9">+12V</text>
<text x="97.9" y="166.7">LM317_SOT-223</text>
<text x="103.2" y="163.9">U40</text>
<text x="119.1" y="164.3">+5V</text>
<text x="48.5" y="169.8">VI</text>
<text x="54" y="174" transform="rotate(-90 54 174)">ADJ</text>
<text x="55.6" y="169.8">VO</text>
<text x="99.9" y="169.8">VI</text>
<text x="105.4" y="174" transform="rotate(-90 105.4 174)">ADJ</text>
<text x="107" y="169.8">VO</text>
<text x="46.2" y="178">100nF</text>
<text x="46.7" y="176.1">C10</text>
<text x="63.8" y="174.2">R70</text>
<text x="63.9" y="176.1">620</text>
<text x="74.8" y="177.4">C12</text>
<text x="75" y="179.4">22uF</text>
<text x="96.3" y="178">100nF</text>
<text x="96.8" y="176.1">C16</text>
<text x="115.2" y="174.2">R77</text>
<text x="115.4" y="176.1">620</text>
<text x="126.2" y="177.4">C26</text>
<text x="126.4" y="179.4">22uF</text>
<text x="25" y="184.4">68K</text>
<text x="25.5" y="181.9">R1</text>
<text x="36" y="183.8">100nF</text>
<text x="36.4" y="181.9">C1</text>
<text x="54.2" y="183.8">3.83K</text>
<text x="54.3" y="181.9">R69</text>
<text x="63.1" y="181.2">C2</text>
<text x="63.2" y="183.1">10uF</text>
<text x="105.6" y="183.8">1.87K</text>
<text x="105.7" y="181.9">R76</text>
<text x="114.6" y="181.2">C19</text>
<text x="114.6" y="183.1">10uF</text>
<text x="31.6" y="192.6">GND</text>
</g>
<g font-size="1.8" fill="#0000c2">
<text x="18.1" y="27.4">Input &gt; .1V p-p</text>
<text x="20.3" y="31">Ext Clock In</text>
<text x="273.4" y="54.9">VCO</text>
<text x="163.8" y="112.3">For attaching board to panel</text>
<text x="75.6" y="141.5">Eurorack Power</text>
<text x="163.8" y="147.9">For attaching module to rack</text>
<text x="74.3" y="172.6">Actually 9.55V</text>
</g>
<g font-size="1.8" fill="#848400">
<text x="27" y="71.7">File: digital_outputs.kicad_sch</text>
<text x="27.1" y="88.9">File: pipes_outputs.kicad_sch</text>
<text x="27" y="108.5">File: harmonics.kicad_sch</text>
</g>
</svg>
